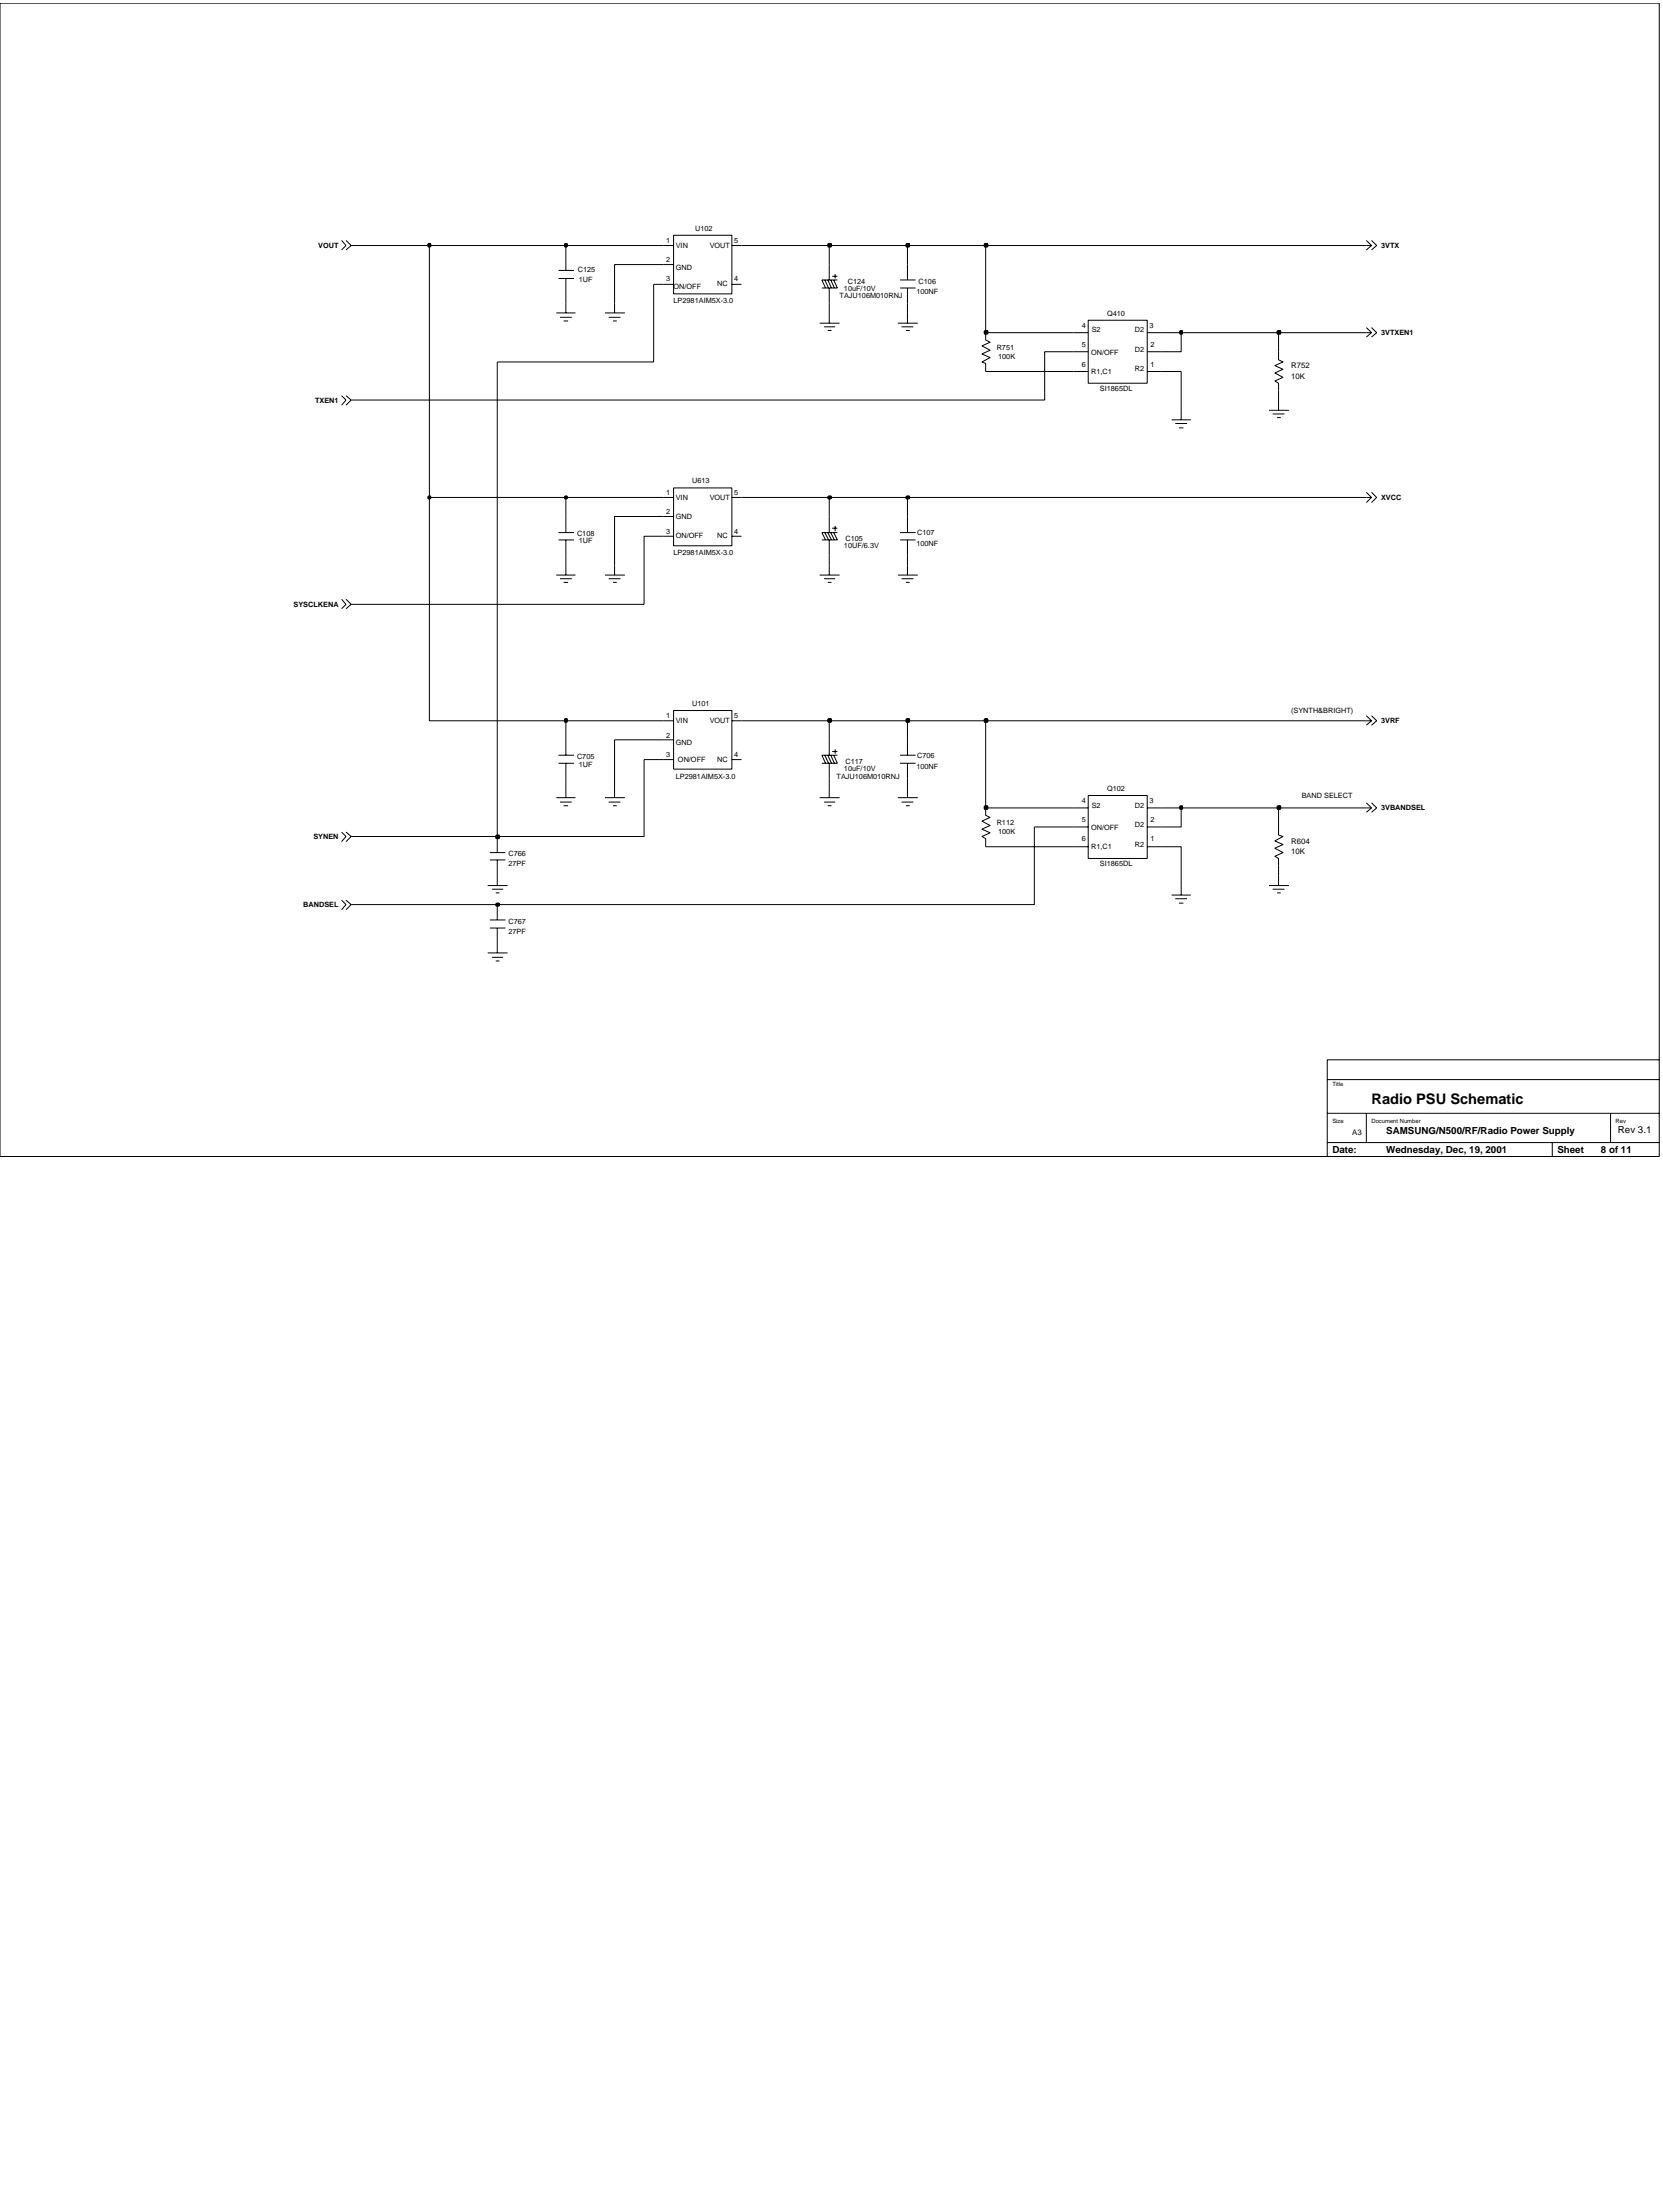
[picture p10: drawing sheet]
<svg xmlns="http://www.w3.org/2000/svg" width="192mm" height="254mm" viewBox="0 0 192 254" stroke-linecap="round" stroke-linejoin="round" font-family="sans-serif">
<g fill="none" stroke="#000" stroke-width=".12">
<path d="M39.4 27.8l.5 .5-.5 .6M39.9 27.8l.6 .5-.6 .6M64.2 36.1h2.2M64.5 32.2h1.7M64.5 31.2h1.7M64.6 36.6h1.4M65 37.1h.6M65.3 29.4v1.8M65.3 32.2v1.7M65.3 35v1.1M69.8 36.1h2.3M70.2 36.6h1.4"/>
<path d="M70.8 37.1h.4M70.9 35v1.1M76.5 28.3h1.2M76.5 32.8h1.2M76.5 30.5h1.2M77.7 27.2h6.8v6.7h-6.8zM84.5 28.3h1.1M84.5 32.8h1.1M94.6 37.3h2.3M95.1 37.7h1.3M95.2 32.3l.4 1M95.5 38.2h.5"/>
<path d="M95.5 32.3l.5 1M95.7 30.5v1.8M95.7 33.3v1.7M95.7 36.1v1.2M95.9 32.3l.4 1M96 31.9h.6M96.2 32.3l.4 1h-1.8M96.4 31.6v.6M96.6 32.3h-1.8l.5 1M103.6 37.3h2.3M103.9 33.3h1.8M103.9 32.3h1.8"/>
<path d="M104 37.7h1.4M104.6 38.2h.4M104.7 30.5v1.8M104.7 33.3v1.7M104.7 36.1v1.2M113.7 38.4v.9l.6 .2-1 .4 1 .5-1 .5 1 .4-1 .5 .4 .2v.9M123.9 38.4h1.7M125.6 37h6.8v7.2h-6.8zM132.4 38.4h1.6M157.7 27.8l.6 .5M157.7 28.3h.6M157.7 38.4h.6"/>
<path d="M157.7 37.8l.6 .6M158.3 27.8l.6 .5-.6 .6M158.3 28.3l-.6 .6M158.3 37.8l.6 .6-.6 .5M158.3 38.4l-.6 .5M39.4 45.7l.5 .5-.5 .6M39.9 45.7l.6 .5-.6 .6M65.3 59.6v1.9M76.5 57.4h1.2M76.5 59.6h1.2M77.7 56.3h6.8v6.7h-6.8zM84.5 57.4h1.1"/>
<path d="M95.7 59.6v1.9M104.7 59.6v1.9M123.9 40.6h1.7M123.9 42.9h1.7M132.4 40.6h1.6M132.4 42.9h1.6M135.2 48.5h2.2M135.6 48.9h1.4M136.1 49.4h.5M136.3 47.4v1.1M146.4 47.4h2.3M146.9 47.8h1.3"/>
<path d="M147.4 48.2h.4M147.5 40.6v.9l.6 .3-1 .4 1 .4-1 .5 1 .5-1 .4 .4 .2v.9M147.5 46.2v1.2M157.7 57.4h.6M157.7 56.8l.6 .6M158.3 56.8l.6 .6-.6 .6M158.3 57.4l-.6 .6M39.4 69.2l.5 .6-.5 .5M39.9 69.2l.6 .6-.6 .5M64.2 66.4h2.2M64.5 62.3h1.7M64.5 61.5h1.7"/>
<path d="M64.6 66.8h1.4M65 67.2h.6M65.3 62.3v1.8M65.3 65.3v1.1M69.8 66.4h2.3M70.2 66.8h1.4M70.8 67.2h.4M70.9 65.3v1.1M76.5 61.9h1.2M84.5 61.9h1.1M94.6 66.4h2.3M95.1 66.8h1.3"/>
<path d="M95.2 61.5l.4 .8M95.5 67.2h.5M95.5 61.5l.5 .8M95.7 62.3v1.8M95.7 65.3v1.1M95.9 61.5l.4 .8M96 61h.6M96.2 61.5l.4 .8h-1.8M96.4 60.7v.6M96.6 61.5h-1.8l.5 .8M103.6 66.4h2.3M103.9 62.3h1.8"/>
<path d="M103.9 61.5h1.8M104 66.8h1.4M104.6 67.2h.4M104.7 62.3v1.8M104.7 65.3v1.1M39.4 96.1l.5 .5-.5 .6M39.9 96.1l.6 .5-.6 .6M56.5 99.3h1.8M56.5 98.4h1.8M57.4 96.6v1.8M57.4 99.3v2.9M64.2 92.1h2.2"/>
<path d="M64.5 88.1h1.7M64.5 87.2h1.7M64.6 92.6h1.4M65 93h.6M65.3 85.4v1.8M65.3 88.1v1.8M65.3 91v1.1M69.8 92.1h2.3M70.2 92.6h1.4M70.8 93h.4M70.9 91v1.1M76.5 83.2h1.2"/>
<path d="M76.5 87.7h1.2M76.5 85.4h1.2M77.7 82h6.8v6.8h-6.8zM84.5 83.2h1.1M84.5 87.7h1.1M94.6 92.1h2.3M95.1 92.6h1.3M95.2 87.2l.4 .9M95.5 87.2l.5 .9M95.5 93h.5M95.7 85.4v1.8M95.7 88.1v1.8"/>
<path d="M95.7 91v1.1M95.9 87.2l.4 .9M96 86.8h.6M96.2 87.2l.4 .9h-1.8M96.4 86.5v.5M96.6 87.2h-1.8l.5 .9M103.6 92.1h2.3M103.9 88.1h1.8M103.9 87.2h1.8M104 92.6h1.4M104.6 93h.4M104.7 85.4v1.8"/>
<path d="M104.7 88.1v1.8M104.7 91v1.1M113.7 93.3v.8l.6 .3-1 .4 1 .5-1 .4 1 .5-1 .4 .4 .2v1M123.9 95.5h1.7M123.9 93.3h1.7M123.9 97.8h1.7M125.6 91.8h6.8v7.3h-6.8zM132.4 95.5h1.6M132.4 93.3h1.6M132.4 97.8h1.6M147.5 95.5v.9l.6 .2-1 .5 1 .4-1 .4 1 .5-1 .5 .4 .2v.9M157.7 82.6l.6 .6-.6 .5"/>
<path d="M157.7 93.3h.6M157.7 92.7l.6 .6M157.7 83.2h.6M158.3 92.7l.6 .6-.6 .5M158.3 93.3l-.6 .5M158.3 82.6l.6 .6-.6 .5M39.4 103.9l.5 .5-.5 .6M39.9 103.9l.6 .5M40.5 104.4h16.9v1.8M40.5 104.4l-.6 .6M56.3 102.2h2.3M56.3 110h2.3"/>
<path d="M56.5 107.1h1.8M56.5 106.2h1.8M56.8 102.7h1.3M56.8 110.5h1.3M57.2 103.1h.4M57.2 110.9h.4M57.4 107.1v2.9M135.2 103.3h2.2M135.6 103.8h1.4M136.1 104.3h.5M136.3 102.2v1.1M146.4 102.2h2.3"/>
<path d="M146.9 102.7h1.3M147.4 103.1h.4M147.5 101.1v1.1"/>
</g>
<path d="M57.3 104.4h.3v.1h-.3z" fill-rule="evenodd" fill="#c2c2c2" stroke="#000" stroke-width=".25"/>
<path d="M57.3 104.4h.3v.1h-.3z" fill="none" stroke="#000" stroke-width=".25"/>
<path d="M40.5 96.6h16.9M113.7 97.8h10.2M119.4 95.5v8.9h-62M134 97.8h2.3v4.4M147.5 100v1.1" fill="none" stroke="#000" stroke-width=".12"/>
<path d="M57.3 96.5h.3v.2h-.3z" fill-rule="evenodd" fill="#c2c2c2" stroke="#000" stroke-width=".25"/>
<path d="M57.3 96.5h.3v.2h-.3z" fill="none" stroke="#000" stroke-width=".25"/>
<path d="M57.4 41.8v54.8h16.9v-8.9M119.4 95.5h4.5M136.3 93.3v2.2h-2.3M147.5 93.3v2.2" fill="none" stroke="#000" stroke-width=".12"/>
<path d="M113.7 93.1h.2v.3h-.2z" fill-rule="evenodd" fill="#c2c2c2" stroke="#000" stroke-width=".25"/>
<path d="M113.7 93.1h.2v.3h-.2z" fill="none" stroke="#000" stroke-width=".25"/>
<path d="M113.7 83.2v10.1h10.2M134 93.3h2.3" fill="none" stroke="#000" stroke-width=".12"/>
<path d="M136.2 93.1h.2v.3h-.2z" fill-rule="evenodd" fill="#c2c2c2" stroke="#000" stroke-width=".25"/>
<path d="M136.2 93.1h.2v.3h-.2z" fill="none" stroke="#000" stroke-width=".25"/>
<path d="M136.3 93.3h11.2" fill="none" stroke="#000" stroke-width=".12"/>
<path d="M147.5 93.1h.2v.3h-.2z" fill-rule="evenodd" fill="#c2c2c2" stroke="#000" stroke-width=".25"/>
<path d="M147.5 93.1h.2v.3h-.2z" fill="none" stroke="#000" stroke-width=".25"/>
<path d="M49.6 57.4v25.8h15.7v2.2M65.3 89.9v1.1M74.3 87.7h2.2M76.5 85.4h-5.6v5.6M95.7 83.2v2.2M95.7 89.9v1.1M104.7 83.2v2.2M104.7 89.9v1.1M147.5 93.3h10.2" fill="none" stroke="#000" stroke-width=".12"/>
<path d="M65.2 83h.2v.3h-.2z" fill-rule="evenodd" fill="#c2c2c2" stroke="#000" stroke-width=".25"/>
<path d="M65.2 83h.2v.3h-.2z" fill="none" stroke="#000" stroke-width=".25"/>
<path d="M65.3 83.2h11.2M85.6 83.2h10.1" fill="none" stroke="#000" stroke-width=".12"/>
<path d="M95.6 83h.3v.3h-.3z" fill-rule="evenodd" fill="#c2c2c2" stroke="#000" stroke-width=".25"/>
<path d="M95.6 83h.3v.3h-.3z" fill="none" stroke="#000" stroke-width=".25"/>
<path d="M95.7 83.2h9" fill="none" stroke="#000" stroke-width=".12"/>
<path d="M104.6 83h.3v.3h-.3z" fill-rule="evenodd" fill="#c2c2c2" stroke="#000" stroke-width=".25"/>
<path d="M104.6 83h.3v.3h-.3z" fill="none" stroke="#000" stroke-width=".25"/>
<path d="M104.7 83.2h9" fill="none" stroke="#000" stroke-width=".12"/>
<path d="M113.7 83h.2v.3h-.2z" fill-rule="evenodd" fill="#c2c2c2" stroke="#000" stroke-width=".25"/>
<path d="M113.7 83h.2v.3h-.2z" fill="none" stroke="#000" stroke-width=".25"/>
<path d="M65.3 57.4v2.2M76.5 59.6h-5.6v5.7M95.7 57.4v2.2M104.7 57.4v2.2M65.3 64.1v1.2M76.5 61.9h-2.2v7.9h-33.8M95.7 64.1v1.2M104.7 64.1v1.2M113.7 83.2h44" fill="none" stroke="#000" stroke-width=".12"/>
<path d="M49.5 57.3h.1v.2h-.1z" fill-rule="evenodd" fill="#c2c2c2" stroke="#000" stroke-width=".25"/>
<path d="M49.5 57.3h.1v.2h-.1z" fill="none" stroke="#000" stroke-width=".25"/>
<path d="M49.6 28.3v29.1h15.7" fill="none" stroke="#000" stroke-width=".12"/>
<path d="M65.2 57.3h.2v.2h-.2z" fill-rule="evenodd" fill="#c2c2c2" stroke="#000" stroke-width=".25"/>
<path d="M65.2 57.3h.2v.2h-.2z" fill="none" stroke="#000" stroke-width=".25"/>
<path d="M65.3 57.4h11.2M85.6 57.4h10.1" fill="none" stroke="#000" stroke-width=".12"/>
<path d="M95.6 57.3h.3v.2h-.3z" fill-rule="evenodd" fill="#c2c2c2" stroke="#000" stroke-width=".25"/>
<path d="M95.6 57.3h.3v.2h-.3z" fill="none" stroke="#000" stroke-width=".25"/>
<path d="M95.7 57.4h9" fill="none" stroke="#000" stroke-width=".12"/>
<path d="M104.6 57.3h.3v.2h-.3z" fill-rule="evenodd" fill="#c2c2c2" stroke="#000" stroke-width=".25"/>
<path d="M104.6 57.3h.3v.2h-.3z" fill="none" stroke="#000" stroke-width=".25"/>
<path d="M75.4 32.8v9h-18M136.3 38.4v2.2h-2.3M147.5 38.4v2.2M104.7 57.4h53M113.7 42.9h10.2M123.9 40.6h-3.3v5.6h-80.1M134 42.9h2.3v4.5M147.5 45.1v1.1" fill="none" stroke="#000" stroke-width=".12"/>
<path d="M113.7 38.2h.2v.3h-.2z" fill-rule="evenodd" fill="#c2c2c2" stroke="#000" stroke-width=".25"/>
<path d="M113.7 38.2h.2v.3h-.2z" fill="none" stroke="#000" stroke-width=".25"/>
<path d="M113.7 28.3v10.1h10.2M134 38.4h2.3" fill="none" stroke="#000" stroke-width=".12"/>
<path d="M136.2 38.2h.2v.3h-.2z" fill-rule="evenodd" fill="#c2c2c2" stroke="#000" stroke-width=".25"/>
<path d="M136.2 38.2h.2v.3h-.2z" fill="none" stroke="#000" stroke-width=".25"/>
<path d="M136.3 38.4h11.2" fill="none" stroke="#000" stroke-width=".12"/>
<path d="M147.5 38.2h.2v.3h-.2z" fill-rule="evenodd" fill="#c2c2c2" stroke="#000" stroke-width=".25"/>
<path d="M147.5 38.2h.2v.3h-.2z" fill="none" stroke="#000" stroke-width=".25"/>
<path d="M40.5 28.3h9.1M65.3 28.3v1.1M65.3 33.9v1.1M75.4 32.8h1.1M76.5 30.5h-5.6v4.5M95.7 28.3v2.2M95.7 35v1.1M104.7 28.3v2.2M104.7 35v1.1M147.5 38.4h10.2" fill="none" stroke="#000" stroke-width=".12"/>
<path d="M49.5 28.2h.1v.2h-.1z" fill-rule="evenodd" fill="#c2c2c2" stroke="#000" stroke-width=".25"/>
<path d="M49.5 28.2h.1v.2h-.1z" fill="none" stroke="#000" stroke-width=".25"/>
<path d="M49.6 28.3h15.7" fill="none" stroke="#000" stroke-width=".12"/>
<path d="M65.2 28.2h.2v.2h-.2z" fill-rule="evenodd" fill="#c2c2c2" stroke="#000" stroke-width=".25"/>
<path d="M65.2 28.2h.2v.2h-.2z" fill="none" stroke="#000" stroke-width=".25"/>
<path d="M65.3 28.3h11.2M85.6 28.3h10.1" fill="none" stroke="#000" stroke-width=".12"/>
<path d="M95.6 28.2h.3v.2h-.3z" fill-rule="evenodd" fill="#c2c2c2" stroke="#000" stroke-width=".25"/>
<path d="M95.6 28.2h.3v.2h-.3z" fill="none" stroke="#000" stroke-width=".25"/>
<path d="M95.7 28.3h9" fill="none" stroke="#000" stroke-width=".12"/>
<path d="M104.6 28.2h.3v.2h-.3z" fill-rule="evenodd" fill="#c2c2c2" stroke="#000" stroke-width=".25"/>
<path d="M104.6 28.2h.3v.2h-.3z" fill="none" stroke="#000" stroke-width=".25"/>
<path d="M104.7 28.3h9" fill="none" stroke="#000" stroke-width=".12"/>
<path d="M113.7 28.2h.2v.2h-.2z" fill-rule="evenodd" fill="#c2c2c2" stroke="#000" stroke-width=".25"/>
<path d="M113.7 28.2h.2v.2h-.2z" fill="none" stroke="#000" stroke-width=".25"/>
<path d="M0 .4h191.5v133.1h-191.5zM113.7 28.3h44M153.2 131.9h38.3M153.2 128.5h38.3M153.2 124.6h38.3M157.7 128.5v3.4M179.1 131.9v1.6M185.9 128.5v3.4M191.5 122.4h-38.3v11.1" fill="none" stroke="#000" stroke-width=".12"/>
<text font-size="1.7" x="158.3" y="127.4">Radio PSU Schematic</text>
<g font-size="1.1">
<text x="160" y="130.9">SAMSUNG/N500/RF/Radio Power Supply</text>
<text x="186.7" y="130.9">Rev 3.1</text>
<text x="153.8" y="133.2">Date:</text>
<text x="160" y="133.2">Wednesday, Dec, 19, 2001</text>
<text x="179.7" y="133.2">Sheet</text>
<text x="184.7" y="133.2">8 of 11</text>
</g>
<g font-size=".9">
<text x="149" y="42.5">R752</text>
<text x="149" y="43.7">10K</text>
<text x="149" y="97.4">R604</text>
<text x="149" y="98.6">10K</text>
<text x="156.1" y="131">A3</text>
</g>
<g font-size=".8">
<text x="36.7" y="28.6">VOUT</text>
<text x="76.9" y="28">1</text>
<text x="78" y="28.6">VIN</text>
<text x="80.2" y="26.6">U102</text>
<text x="81.9" y="28.6">VOUT</text>
<text x="84.7" y="28">5</text>
<text x="159.4" y="28.6">3VTX</text>
<text x="66.7" y="31.4">C125</text>
<text x="66.8" y="32.5">1UF</text>
<text x="76.9" y="32.5">3</text>
<text x="76.9" y="30.3">2</text>
<text x="77.7" y="35">LP2981AIM5X-3.0</text>
<text x="77.7" y="33.3">ON/OFF</text>
<text x="78" y="31.1">GND</text>
<text x="82.8" y="33.1">NC</text>
<text x="84.7" y="32.5">4</text>
<text x="96.9" y="34.4">TAJU106M010RNJ</text>
<text x="97.4" y="33.6">10uF/10V</text>
<text x="97.8" y="32.8">C124</text>
<text x="105.7" y="33.9">100NF</text>
<text x="106" y="32.8">C106</text>
<text x="115" y="40.4">R751</text>
<text x="115.2" y="41.4">100K</text>
<text x="124.9" y="40.1">5</text>
<text x="124.9" y="37.9">4</text>
<text x="125.9" y="40.9">ON/OFF</text>
<text x="126" y="38.4">S2</text>
<text x="127.8" y="36.4">Q410</text>
<text x="131" y="40.7">D2</text>
<text x="131" y="38.4">D2</text>
<text x="132.6" y="37.9">3</text>
<text x="132.8" y="40.1">2</text>
<text x="159.4" y="38.7">3VTXEN1</text>
<text x="36.4" y="46.5">TXEN1</text>
<text x="124.9" y="42.4">6</text>
<text x="125.9" y="43.1">R1,C1</text>
<text x="126.9" y="45.1">SI1865DL</text>
<text x="131" y="42.9">R2</text>
<text x="132.8" y="42.4">1</text>
<text x="76.9" y="57.2">1</text>
<text x="76.9" y="59.4">2</text>
<text x="78" y="57.7">VIN</text>
<text x="78" y="60">GND</text>
<text x="79.9" y="55.7">U613</text>
<text x="81.9" y="57.7">VOUT</text>
<text x="84.7" y="57.2">5</text>
<text x="159.4" y="57.7">XVCC</text>
<text x="66.6" y="61.9">C108</text>
<text x="66.8" y="62.7">1UF</text>
<text x="76.9" y="61.6">3</text>
<text x="77.7" y="64.1">LP2981AIM5X-3.0</text>
<text x="78" y="62.2">ON/OFF</text>
<text x="82.8" y="62.2">NC</text>
<text x="84.7" y="61.6">4</text>
<text x="97.4" y="63.3">10UF/6.3V</text>
<text x="97.6" y="62.5">C105</text>
<text x="105.7" y="63.1">100NF</text>
<text x="105.8" y="61.7">C107</text>
<text x="33.9" y="70.1">SYSCLKENA</text>
<text x="76.9" y="82.9">1</text>
<text x="78" y="83.5">VIN</text>
<text x="79.9" y="81.5">U101</text>
<text x="81.9" y="83.5">VOUT</text>
<text x="84.7" y="82.9">5</text>
<text x="149" y="82.4">(SYNTH&amp;BRIGHT)</text>
<text x="159.4" y="83.5">3VRF</text>
<text x="66.6" y="87.7">C705</text>
<text x="66.8" y="88.5">1UF</text>
<text x="76.9" y="87.4">3</text>
<text x="76.9" y="85.2">2</text>
<text x="78" y="89.9">LP2981AIM5X-3.0</text>
<text x="78" y="86">GND</text>
<text x="78.2" y="87.9">ON/OFF</text>
<text x="82.8" y="87.9">NC</text>
<text x="84.7" y="87.4">4</text>
<text x="96.5" y="89.9">TAJU106M010RNJ</text>
<text x="97.4" y="89">10uF/10V</text>
<text x="97.6" y="88.2">C117</text>
<text x="105.7" y="88.8">100NF</text>
<text x="105.8" y="87.5">C706</text>
<text x="115" y="95.3">R112</text>
<text x="124.9" y="94.9">5</text>
<text x="124.9" y="92.7">4</text>
<text x="125.9" y="95.8">ON/OFF</text>
<text x="126" y="93.3">S2</text>
<text x="127.8" y="91.3">Q102</text>
<text x="131" y="93.3">D2</text>
<text x="131" y="95.5">D2</text>
<text x="132.6" y="92.7">3</text>
<text x="132.8" y="94.9">2</text>
<text x="150.2" y="92.1">BAND SELECT</text>
<text x="159.4" y="93.6">3VBANDSEL</text>
<text x="36.2" y="96.9">SYNEN</text>
<text x="58.7" y="100">27PF</text>
<text x="58.7" y="98.8">C766</text>
<text x="115.2" y="96.3">100K</text>
<text x="124.9" y="97.1">6</text>
<text x="125.9" y="98">R1,C1</text>
<text x="126.9" y="100">SI1865DL</text>
<text x="131" y="97.7">R2</text>
<text x="132.8" y="97.1">1</text>
<text x="35" y="104.7">BANDSEL</text>
<text x="58.7" y="107.8">27PF</text>
<text x="58.7" y="106.7">C767</text>
</g>
<g font-size=".7">
<text x="153.8" y="125.4">Title</text>
<text x="153.8" y="129.6">Size</text>
<text x="158.3" y="129.6">Document Number</text>
<text x="186.4" y="129.6">Rev</text>
</g>
</svg>
